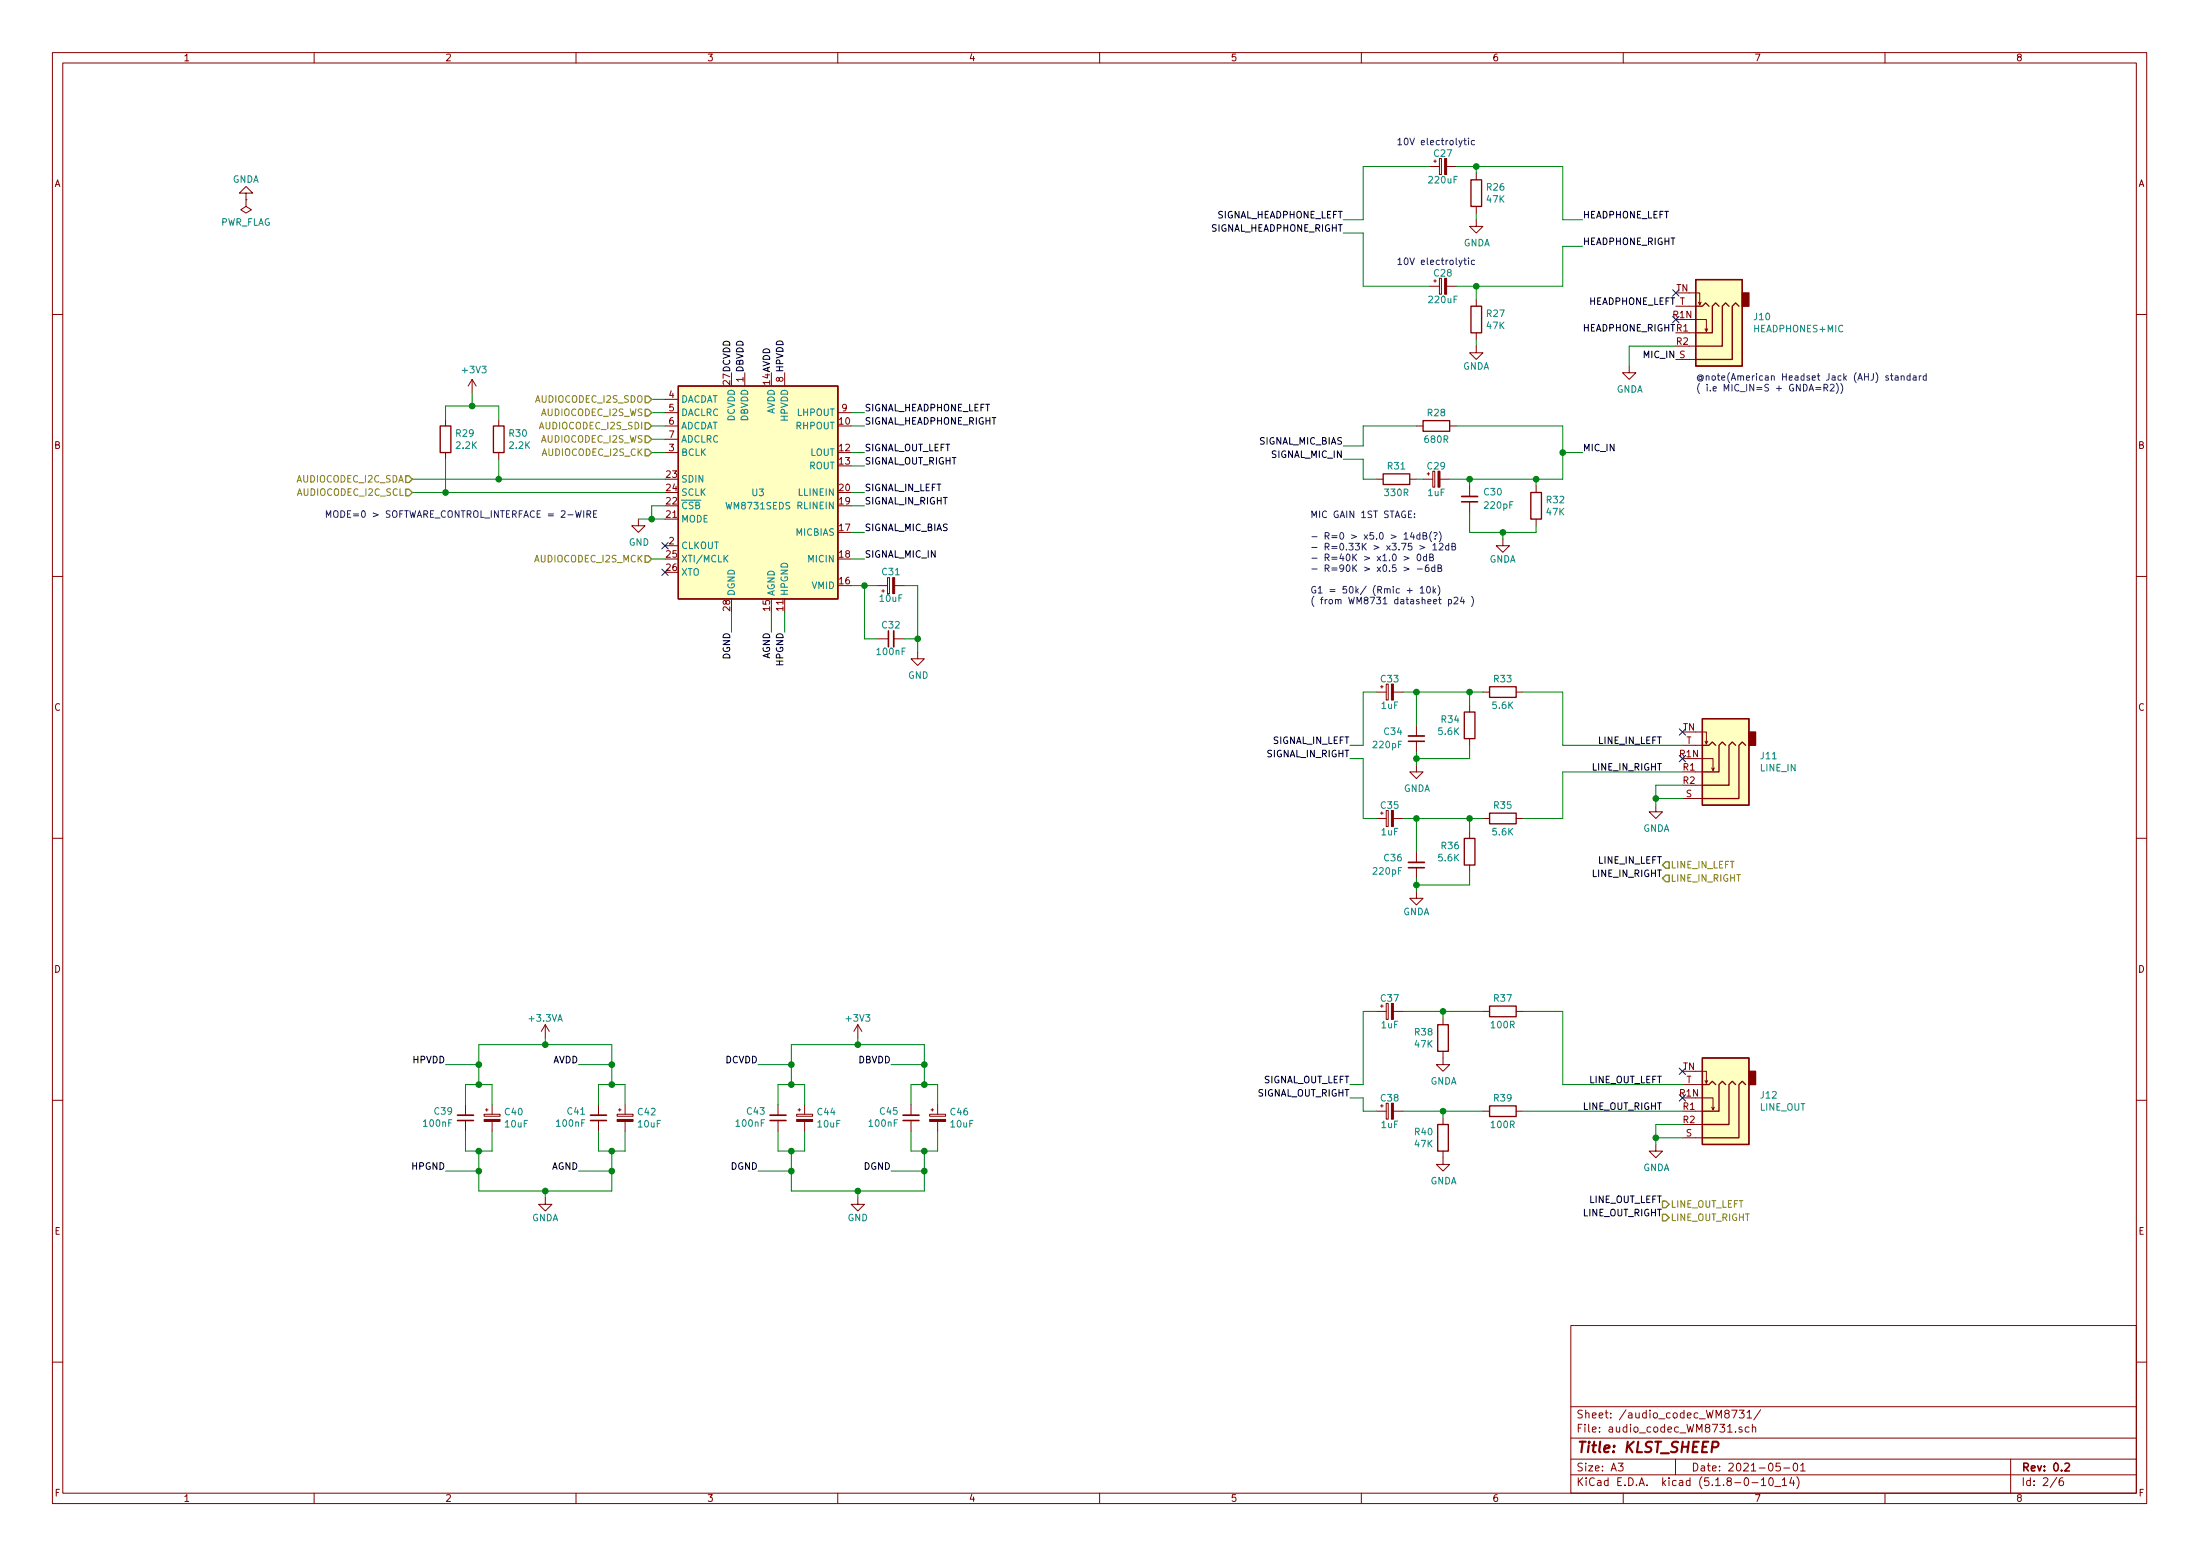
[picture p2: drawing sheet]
<svg xmlns="http://www.w3.org/2000/svg" width="420mm" height="297mm" viewBox="0 0 420 297" stroke-linecap="round" stroke-linejoin="round" font-family="sans-serif">
<g fill="none" stroke="#840000" stroke-width=".19">
<path d="M10 10h400v277h-400zM12 12h396v273.1h-396zM60 10v2M110 10v2M160 10v2M210 10v2M260 10v2M310 10v2M360 10v2M47 36.9h1.3l-1.3-1.3-1.3 1.3h1.3v1.2M47 38.1v1.3l1 .6-1 .7-1-.7 1-.6M47 38.1h.1"/>
<path d="M273 31.8h1.9M273.8 30.8h.5M274.1 30.5v.5M274.9 30.3h.4v3h-.4zM276.3 31.8h1.8M281.9 33.1v1.2M281.9 39.4v1.3M273 54.6h1.9M273.8 53.6h.5M274.1 53.4v.5M274.9 53.1h.4v3.1h-.4zM276.3 54.6h1.8"/>
<path d="M281.9 41.9v1.3h1.3l-1.3 1.3-1.2-1.3h1.2M281.9 57.2v1.3M320 58.5h3.8M322.6 55.9h2v2.3l.3-.5M324.4 57.7l.2 .5M10 60h2M90.2 72.4l.7 1.3M90.2 72.4l-.8 1.3M90.2 72.4v2.6M127 76.2h2.5M127 78.8h2.5M142.2 71.2v2.5"/>
<path d="M149.9 71.2v2.5M160 78.8h2.6M281.9 66.1v1.2h1.3l-1.3 1.3-1.2-1.3h1.2M281.9 63.5v1.3M311.1 69.9v1.3h1.3l-1.3 1.2-1.2-1.2h1.2M320 68.6h3.8M322.6 61h3.3v2.3l.2-.5M322.6 66.1h1.2M322.6 63.5h1.2M325.6 62.8l.3 .5M408 60h2M85.1 80v1.3"/>
<path d="M85.1 86.4v1.3M95.2 80v1.3M95.2 86.4v1.3M121.9 99.1v1.3h1.3l-1.3 1.2-1.3-1.2h1.3M127 86.4h2.5M127 81.3h2.5M127 83.9h2.5M262.9 91.5h1.3M269.2 91.5h1.3M270.5 81.3h1.3M271.8 91.5h1.8M272.5 90.5h.5"/>
<path d="M272.8 90.2v.5M273.6 90h.4v3h-.4zM275 91.5h1.9M276.9 81.3h1.2M280.7 92.7v2.1M280.7 95.8v2M293.4 92.7v1.3M293.4 99.1v1.3M10 110h2M127 104.2h2.5M167.6 111.8h1.9M168.4 112.8h.5"/>
<path d="M168.7 112.6v.5M169.5 110.3h.4v3h-.4zM170.9 111.8h1.8M287 102.9v1.3h-1.3l1.3 1.2 1.3-1.2h-1.3M408 110h2M167.6 122h2.1M170.7 122h2M175.3 124.5v1.3h1.2l-1.2 1.2-1.3-1.2h1.3M262.9 132.1h1.8M263.7 131.1h.5M263.9 130.8v.6M264.7 130.6h.4v3h-.4z"/>
<path d="M266.1 132.1h1.9M270.5 138.5v2M280.7 134.7v1.2M283.2 132.1h1.3M289.6 132.1h1.2M323.8 139.7h2.1v2.3l.2-.5M262.9 156.2h1.8M263.7 155.2h.5M263.9 155v.5M264.7 154.7h.4v3.1h-.4zM266.1 156.2h1.9M270.5 146.1v1.3h1.3l-1.3 1.2-1.3-1.2h1.3"/>
<path d="M270.5 141.5v2M280.7 141v1.3M280.7 158.8v1.3M283.2 156.2h1.3M289.6 156.2h1.2M316.2 153.7v1.3h1.3l-1.3 1.2-1.2-1.2h1.2M321.3 142.3h3.8M321.3 152.4h3.8M323.8 144.8h3.4v2.3l.2-.5M323.8 149.9h1.3M323.8 147.4h1.3M325.6 141.5l.3 .5"/>
<path d="M326.9 146.6l.3 .5M10 160h2M270.5 170.2v1.3h1.3l-1.3 1.3-1.3-1.3h1.3M270.5 162.6v2M270.5 165.6v2.1M280.7 165.1v1.3M408 160h2M104.1 195.6l-.7 1.3M104.1 195.6v2.6M104.1 195.6l.8 1.3M163.8 195.6l-.7 1.3M163.8 195.6v2.6"/>
<path d="M163.8 195.6l.8 1.3M262.9 193.1h1.8M263.7 192.1h.5M263.9 191.8v.5M264.7 191.6h.4v3h-.4zM266.1 193.1h1.9M275.6 194.3v1.3M283.2 193.1h1.3M289.6 193.1h1.2M10 210h2M88.9 210.9v2M88.9 213.9v2"/>
<path d="M92.5 212.7h3v.4h-3zM92.7 211.9h.5M93 211.6v.5M94 210.9v1.8M94 214.1v1.8M114.3 210.9v2M114.3 213.9v2M117.9 212.7h3v.4h-3zM118.1 211.9h.5M118.4 211.6v.5M119.4 210.9v1.8M119.4 214.1v1.8"/>
<path d="M148.6 210.9v2M148.6 213.9v2M152.1 212.7h3.1v.4h-3.1zM152.4 211.9h.5M152.7 211.6v.5M153.7 210.9v1.8M153.7 214.1v1.8M174 210.9v2M174 213.9v2M177.5 212.7h3.1v.4h-3.1zM177.8 211.9h.5M178.1 211.6v.5"/>
<path d="M179.1 210.9v1.8M179.1 214.1v1.8M262.9 212.1h1.8M263.7 211.1h.5M263.9 210.9v.5M264.7 210.6h.4v3.1h-.4zM266.1 212.1h1.9M275.6 200.7v2.5h1.3l-1.3 1.3-1.3-1.3h1.3M275.6 219.7v2.6h1.3l-1.3 1.3-1.3-1.3h1.3M275.6 213.4v1.3M283.2 212.1h1.3M289.6 212.1h1.2"/>
<path d="M316.2 218.5v1.2h1.3l-1.3 1.3-1.2-1.3h1.2M321.3 207h3.8M321.3 217.2h3.8M323.8 204.5h2.1v2.3l.2-.5M323.8 209.6h3.4v2.3l.2-.5M323.8 212.1h1.3M323.8 214.7h1.3M325.6 206.3l.3 .5M326.9 211.4l.3 .5M408 210h2M104.1 228.6v1.3h1.3l-1.3 1.3-1.2-1.3h1.2M163.8 228.6v1.3h1.3l-1.3 1.3-1.2-1.3h1.2"/>
<path d="M300 253h108v32.1h-108zM10 260h2M300 278.5h108M300 274.5h108M300 268.5h108M309 279.3h1l-.5 .6 .4 .1v.7l-.2 .1-.7-.1M320 278.5v3M330.7 269.2h1l-.6 1.5M331.4 273.3v.1M332.2 269.2h.9l-.5 .6 .4 .1v.7l-.2 .1-.6-.1M332.7 272.5l-.4-.1-.2 .2 .1 .2 .5 .2v.3h-.6M333.7 269.6l.4-.4v1.5"/>
<path d="M333.7 270.7h.8M334 272.5l-.4-.1-.3 .3 .1 .6 .2 .1 .4-.1M334.7 272.5l.2-.1 .3 .1 .1 .9M334.7 271.9v1.5M336.2 269.1l-1.3 2M340 279.3h-.8v.7l.2-.1h.5l.1 .3v.5l-.2 .1-.6-.1M342.6 279.5l.4-.2a.94 .94 0 0 1 0 1.5 .82 .82 0 0 1-.4-1.3zM343.9 279.7l.4-.4v1.5M384 278.5v6.6M408 260h2M60 285.1v1.9M110 285.1v1.9"/>
<path d="M160 285.1v1.9M210 285.1v1.9M260 285.1v1.9M300 281.5h108M310 285.1v1.9M334.6 283h1.1M336.4 282.5l.4-.4v1.5M336.4 283.6h.8M337.9 282.3l.3-.2a.81 .81 0 0 1 .5 .6 .81 .81 0 0 1-.2 .8l-.2 .1a.79 .79 0 0 1-.4-1.3zM338.9 283.8h1.2M340.4 282.5l.4-.4v1.5M340.4 283.6h.8"/>
<path d="M340.7 280.2h1.1M342.2 282l-.4 1.1h.9M342.5 282.6v1M343.2 281.9a1.71 1.71 0 0 1 0 2.3M343.9 280.8h.9M360 285.1v1.9M392.8 282l-1.3 2M394 282.1l-.5 .1a.96 .96 0 0 0 0 1.4l.5-.1 .1-.5-.3-.3h-.4l-.2 .3"/>
</g>
<path d="M279.1 95.8h3.1M169.7 120.4v3.1M269 141.5h3M269 165.6h3M87.4 213.9h3M112.8 213.9h3M147.1 213.9h3M172.5 213.9h3M394.4 279.5l.5-.2 .3 .4-.9 1.1h.9" fill="none" stroke="#840000" stroke-width=".3"/>
<path d="M327 276.3h.7a.57 .57 0 0 0 .5-.5 .57 .57 0 0 0-.3-.6h-.8l-.2 2" fill="none" stroke="#840000" stroke-width=".41"/>
<g fill="none" stroke="#840000" stroke-width=".25">
<path d="M280.9 34.3h2.1v5.1h-2.1zM280.9 58.5h2.1v5h-2.1zM323.8 53.4h8.9v16.5h-8.9zM323.8 58.5h1.3l.7-.7 .6 .7M328.3 58.5l-.6-.7-.7 .7v5h-3.2M330.2 58.5l-.6-.7-.7 .7v7.6h-5.1M332.1 58.5l-.6-.7-.7 .7v10.1h-7M129.5 73.7h30.5v40.6h-30.5zM84.1 81.3h2v5.1h-2zM94.2 81.3h2.1v5.1h-2.1zM264.2 90.5h5v2h-5zM271.8 80.3h5.1v2h-5.1z"/>
<path d="M292.4 94h2v5.1h-2zM279.7 135.9h2v5.1h-2zM284.5 131.1h5.1v2h-5.1zM325.1 137.2h8.9v16.5h-8.9zM284.5 155.2h5.1v2.1h-5.1zM325.1 142.3h1.3l.6-.7 .7 .7M329.6 142.3l-.7-.7-.6 .7v5.1h-3.2M331.5 142.3l-.7-.7-.6 .7v7.6h-5.1M333.4 142.3l-.7-.7-.6 .7v10.1h-7M279.7 160.1h2v5h-2zM274.6 195.6h2v5.1h-2zM284.5 192.1h5.1v2h-5.1z"/>
<path d="M274.6 214.7h2v5h-2zM284.5 211.1h5.1v2h-5.1zM325.1 202h8.9v16.5h-8.9zM325.1 207h1.3l.6-.6 .7 .6M329.6 207l-.7-.6-.6 .6v5.1h-3.2M331.5 207l-.7-.6-.6 .6v7.7h-5.1M333.4 207l-.7-.6-.6 .6v10.2h-7"/>
</g>
<g fill="#840000" stroke="#840000" stroke-width=".19">
<path d="M265.7 191.6h.4v3h-.4z"/>
<path d="M265.7 210.6h.4v3.1h-.4z"/>
<path d="M117.9 213.7h3v.4h-3z"/>
<path d="M92.5 213.7h3v.4h-3z"/>
<path d="M177.5 213.7h3.1v.4h-3.1z"/>
<path d="M152.1 213.7h3.1v.4h-3.1z"/>
<path d="M170.5 110.3h.4v3h-.4z"/>
<path d="M275.9 53.1h.4v3.1h-.4z"/>
<path d="M275.9 30.3h.4v3h-.4z"/>
<path d="M265.7 154.7h.4v3.1h-.4z"/>
<path d="M265.7 130.6h.4v3h-.4z"/>
<path d="M274.6 90h.4v3h-.4z"/>
</g>
<path d="M279.1 94.8h3.1M170.7 120.4v3.1M269 140.5h3M269 164.6h3M87.4 212.9h3M112.8 212.9h3M147.1 212.9h3M172.5 212.9h3" fill="none" stroke="#840000" stroke-width=".33"/>
<g fill="#ffffc2" stroke="#ffffc2" stroke-width=".19">
<path d="M129.5 73.7h30.5v40.6h-30.5z"/>
<path d="M325.1 202h8.9v16.5h-8.9z"/>
<path d="M323.8 53.4h8.9v16.5h-8.9z"/>
<path d="M325.1 137.2h8.9v16.5h-8.9z"/>
</g>
<path d="M138.5 106.6l.5 .7M139 106l-.7 .7" fill="none" stroke="#008484" stroke-width=".19"/>
<g fill="#840000" stroke="#840000" stroke-width=".25">
<path d="M334 204.5h1.3v2.5h-1.3z"/>
<path d="M332.7 55.9h1.3v2.6h-1.3z"/>
<path d="M334 139.7h1.3v2.6h-1.3z"/>
</g>
<g fill="none" stroke="#008400" stroke-width=".19">
<path d="M273 31.8h-12.7v10.1h-3.8M278.1 31.8h20.3v10.1h3.9M281.9 31.8v1.3M256.5 44.5h3.8v10.1h12.7M281.9 40.7v1.2M281.9 54.6v2.6M302.3 47h-3.9v7.6h-20.3M90.2 75v2.5M124.5 78.8h2.5M124.5 76.2h2.5M162.6 78.8h2.5M281.9 64.8v1.3"/>
<path d="M320 66.1h-8.9v3.8M78.7 94h48.3M78.7 91.5h48.3M85.1 80v-2.5h10.1v2.5M85.1 87.7v6.3M95.2 87.7v3.8M121.9 99.1h5.1M124.5 81.3h2.5M124.5 86.4h2.5M124.5 83.9h2.5M127 96.6h-2.5v2.5M162.6 96.6h2.5"/>
<path d="M162.6 94h2.5M162.6 81.3h2.5M162.6 88.9h2.5M162.6 86.4h2.5M256.5 87.7h3.8v3.8h2.6M270.5 81.3h-10.2v3.8h-3.8M270.5 91.5h1.3M278.1 81.3h20.3v10.2h-21.5M280.7 91.5v1.2M280.7 97.8v3.8h12.7v-1.2M293.4 91.5v1.2M298.4 86.4h3.9"/>
<path d="M124.5 106.7h2.5M139.7 116.9v3.8M147.3 116.9v3.8M149.9 116.9v3.8M162.6 101.6h2.5M162.6 111.8h5M162.6 106.7h2.5M165.1 111.8v10.2h2.5M172.7 111.8h2.6v12.7M287 101.6v1.3M172.7 122h2.6M262.9 132.1h-2.6v10.2h-2.5"/>
<path d="M268 132.1h15.2M270.5 132.1v6.4M280.7 132.1v2.6M290.8 132.1h7.6v10.2h22.9M257.8 144.8h2.5v11.4h2.6M268 156.2h15.2M270.5 143.5v2.6M270.5 156.2v6.4M280.7 142.3v2.5h-10.2M280.7 156.2v2.6M316.2 152.4h5.1M321.3 147.4h-22.9v8.8h-7.6"/>
<path d="M321.3 149.9h-5.1v3.8M270.5 167.7v2.5M280.7 166.4v2.5h-10.2M104.1 198.2v1.2M163.8 198.2v1.2M262.9 193.1h-2.6v13.9h-2.5M268 193.1h15.2M275.6 193.1v1.2M290.8 193.1h7.6v13.9h22.9M85.1 203.2h6.3M88.9 210.9v-3.9h5.1v3.9M88.9 215.9v3.8h5.1v-3.8"/>
<path d="M91.4 219.7v7.7h25.4v-7.7M91.4 207v-7.6h25.4v7.6M110.5 203.2h6.3M114.3 210.9v-3.9h5.1v3.9M114.3 215.9v3.8h5.1v-3.8M144.8 203.2h6.3M148.6 210.9v-3.9h5.1v3.9M148.6 215.9v3.8h5.1v-3.8M151.1 207v-7.6h25.4v7.6M151.1 219.7v7.7h25.4v-7.7M170.2 203.2h6.3M174 210.9v-3.9h5.1v3.9"/>
<path d="M174 215.9v3.8h5.1v-3.8M257.8 209.6h2.5v2.5h2.6M268 212.1h15.2M275.6 212.1v1.3M290.8 212.1h30.5M316.2 217.2h5.1M321.3 214.7h-5.1v3.8M85.1 223.6h6.3M104.1 227.4v1.2M110.5 223.6h6.3M144.8 223.6h6.3M163.8 227.4v1.2"/>
<path d="M170.2 223.6h6.3"/>
</g>
<path d="M123.2 75.6h.6l.7 .6-.7 .7h-.6zM123.2 78.1h.6l.7 .7-.7 .6h-.6zM77.5 93.4h.6l.6 .6-.6 .7h-.6zM77.5 90.8h.6l.6 .7-.6 .6h-.6zM123.2 80.7h.6l.7 .6-.7 .7h-.6zM123.2 83.2h.6l.7 .7-.7 .6h-.6zM123.2 85.8h.6l.7 .6-.7 .6h-.6zM123.2 106.1h.6l.7 .6-.7 .7h-.6zM318.1 167h.7v1.3h-.7l-.6-.6zM318.1 164.5h.7v1.3h-.7l-.6-.7zM317.5 231.8h.6l.7 .6-.7 .7h-.6zM317.5 229.3h.6l.7 .6-.7 .6h-.6z" fill="none" stroke="#848400" stroke-width=".25"/>
<g fill="none" stroke="#0000c2" stroke-width=".19">
<path d="M267 26.7l.3-.3v1.2M267 27.6h.7M268.3 26.5l.2-.1a.67 .67 0 0 1 .4 .6 .67 .67 0 0 1-.4 .6l-.3-.4zM281.6 26.9l-.3-.1-.3 .2 .1 .6h.5M267 49.6l.3-.4v1.3M267 50.5h.7M268.3 49.4l.2-.2a.67 .67 0 0 1 .4 .7 .67 .67 0 0 1-.4 .6l-.3-.5zM281.6 49.7h-.3l-.3 .2 .1 .6h.5M346.8 74h1M346.8 74.3h1M348.3 74l.7-.1v-.4l-.7-.1v1.2M348.6 74l.5 .6"/>
<path d="M349.6 73.5l.4-.1 .3 .3-.8 .9h.8M350.7 73.2a1.4 1.4 0 0 1 0 1.9M351.6 73.2a1.47 1.47 0 0 1 0 1.9M361 71.7h.5M361.2 71.3v1.1l.3 .2M361.9 71.8h.5l.1 .8M362.5 72l-.4 .1-.2 .2v.2h.6M363.1 71.9l.5-.1 .1 .8M363.1 71.7v.9M364.8 71.8l-.4-.1-.2 .3 .1 .5h.5M364.8 71.3v1.3M365.4 71.8h.5v.8"/>
<path d="M365.9 72l-.6 .3 .1 .2h.5M366.5 71.7v.9M366.9 71.7l-.4 .3M367.9 71.8l-.4-.1-.2 .3 .1 .5h.5M367.9 71.3v1.3M62.3 98.8v-1.3l.4 .9 .5-.9v1.3M63.8 97.7l.2-.2a.45 .45 0 0 1 .6 .4l-.2 .8h-.5a.92 .92 0 0 1-.1-1zM65.1 97.5a.64 .64 0 0 1 .7 .6 .64 .64 0 0 1-.7 .7zM269.6 97.5h-.6v1.3h.6M270.2 98.7v.1M270.2 98v.2M268.1 106.2l1 .4-1 .3"/>
<path d="M268.1 108.3l1 .3-1 .4M268.1 102.9h.8M268.8 112.7h.9M269.2 112.3v.9M269.7 101.6l-.3 .9h.8M270 102.1v.8M270.7 108.6h1M270.8 105.9l.1-.1a.69 .69 0 0 1 .5 .6 .69 .69 0 0 1-.5 .6l-.3-.4zM271.2 102.1h-.4l-.2 .2 .1 .6h.5M271.2 104.2l.9 .3-.9 .4M271.2 101.7v1.2M271.2 112.3l.4-.4v1.3"/>
<path d="M271.2 113.2h.8M271.8 102.3l.5-.1 .1-.4-.6-.1v1.2h.5l.2-.2v-.2l-.3-.2M272.4 106.3l-.3-.1-.2 .2 .1 .6h.4M272.4 105.8v1.2M272.6 112.1l.1-.2a.67 .67 0 0 1 .5 .7 .67 .67 0 0 1-.5 .6l-.3-.5zM272.8 107.8l-.4 .1a.87 .87 0 0 0 0 1.2l.5-.1v-.6l-.5-.1-.2 .3M273 106.4l.6-.1 .1-.4-.7-.1v1.2h.5l.3-.2v-.2l-.3-.2M273.4 101.5a1.47 1.47 0 0 0 0 1.9M273.7 104.1l.3-.4v1.3M273.7 105h.7M273.7 111.9v1.3M273.8 101.7h.5l.1 .1-.3 .6"/>
<path d="M273.8 112.7l.4 .5M274 108.3h-.3l-.3 .2 .1 .6h.5M274 107.8v1.3M274.1 102.8v.1M274.2 112.4l-.5 .5M274.6 108.4h.6v-.4l-.6-.2v1.3h.5l.3-.2v-.2l-.3-.3M274.6 111.8a1.47 1.47 0 0 1 0 1.9M274.9 101.5a1.47 1.47 0 0 1 0 1.9M274.9 103.8l.5-.1 .2 .4-.8 .9h.8M276.6 114.5l.4-.1 .2 .3-.1 .5h-.5M276.6 114.4v1.3M276.7 104.2h-.4l-.2 .2 .1 .5h.5"/>
<path d="M276.7 103.7v1.3M277.3 104.3h.5l.1-.5-.6-.1v1.3h.5l.2-.1v-.3l-.3-.3M277.7 114.1l.5-.1 .2 .4-.8 .9h.8M279.2 114l-.3 .8h.8M279.5 114.4v.9M281 113.8a1.4 1.4 0 0 1 0 2"/>
</g>
<g fill="#008400" stroke="#008400" stroke-width=".25">
<circle cx="151.1" cy="203.2" r=".51"/>
<circle cx="293.4" cy="91.5" r=".51"/>
<circle cx="176.5" cy="207" r=".51"/>
<circle cx="176.5" cy="219.7" r=".51"/>
<circle cx="176.5" cy="203.2" r=".51"/>
<circle cx="298.4" cy="86.4" r=".51"/>
<circle cx="91.4" cy="207" r=".51"/>
<circle cx="151.1" cy="219.7" r=".51"/>
<circle cx="281.9" cy="54.6" r=".51"/>
<circle cx="151.1" cy="207" r=".51"/>
<circle cx="281.9" cy="31.8" r=".51"/>
<circle cx="91.4" cy="219.7" r=".51"/>
<circle cx="151.1" cy="223.6" r=".51"/>
<circle cx="176.5" cy="223.6" r=".51"/>
<circle cx="280.7" cy="91.5" r=".51"/>
<circle cx="275.6" cy="212.1" r=".51"/>
<circle cx="287" cy="101.6" r=".51"/>
<circle cx="91.4" cy="223.6" r=".51"/>
<circle cx="316.2" cy="217.2" r=".51"/>
<circle cx="104.1" cy="227.4" r=".51"/>
<circle cx="116.8" cy="207" r=".51"/>
<circle cx="270.5" cy="156.2" r=".51"/>
<circle cx="116.8" cy="219.7" r=".51"/>
<circle cx="116.8" cy="203.2" r=".51"/>
<circle cx="280.7" cy="156.2" r=".51"/>
<circle cx="270.5" cy="144.8" r=".51"/>
<circle cx="270.5" cy="132.1" r=".51"/>
<circle cx="280.7" cy="132.1" r=".51"/>
<circle cx="175.3" cy="122" r=".51"/>
<circle cx="116.8" cy="223.6" r=".51"/>
<circle cx="91.4" cy="203.2" r=".51"/>
<circle cx="124.5" cy="99.1" r=".51"/>
<circle cx="316.2" cy="152.4" r=".51"/>
<circle cx="275.6" cy="193.1" r=".51"/>
<circle cx="95.3" cy="91.5" r=".51"/>
<circle cx="163.8" cy="227.4" r=".51"/>
<circle cx="163.8" cy="199.4" r=".51"/>
<circle cx="165.1" cy="111.8" r=".51"/>
<circle cx="85.1" cy="94" r=".51"/>
<circle cx="104.1" cy="199.4" r=".51"/>
<circle cx="90.2" cy="77.5" r=".51"/>
<circle cx="270.5" cy="168.9" r=".51"/>
</g>
<g fill="none" stroke="#000084" stroke-width=".19">
<path d="M319.4 55.3l1.2 1.2M320.6 55.3l-1.2 1.2M319.4 60.4l1.2 1.2M320.6 60.4l-1.2 1.2M126.4 103.6l1.2 1.2M126.4 108.6l1.2 1.3M127.6 103.6l-1.2 1.2M127.6 108.6l-1.2 1.3M320.7 139.1l1.2 1.2M321.9 139.1l-1.2 1.2M320.7 144.2l1.2 1.2M321.9 144.2l-1.2 1.2"/>
<path d="M320.7 203.9l1.2 1.2M320.7 209l1.2 1.2M321.9 203.9l-1.2 1.2M321.9 209l-1.2 1.2"/>
</g>
<text font-size="2.8" fill="#840000" x="301" y="277.3">Title: KLST_SHEEP</text>
<g font-size="2.1" fill="#840000">
<text x="301" y="273.5">File: audio_codec_WM8731.sch</text>
<text x="301" y="270.8">Sheet: /audio_codec_WM8731/</text>
<text x="301" y="280.9">Size: A3</text>
<text x="323" y="280.9">Date: 2021-05-01</text>
<text x="386" y="280.9">Rev: 0.2</text>
<text x="301" y="283.7">KiCad E.D.A. kicad (5.1.8-0-10_14)</text>
<text x="386" y="283.7">Id: 2/6</text>
</g>
<g font-size="1.8" fill="#840000">
<text x="35" y="11.7">1</text>
<text x="85" y="11.7">2</text>
<text x="135" y="11.7">3</text>
<text x="185" y="11.7">4</text>
<text x="235" y="11.7">5</text>
<text x="285" y="11.7">6</text>
<text x="335" y="11.7">7</text>
<text x="385" y="11.7">8</text>
<text x="10.4" y="35.7">A</text>
<text x="408.4" y="35.7">A</text>
<text x="320.1" y="55.7">TN</text>
<text x="319.6" y="60.7">R1N</text>
<text x="320.2" y="65.8">R2</text>
<text x="127.8" y="76">4</text>
<text x="127.8" y="78.5">5</text>
<text x="127.8" y="81.1">6</text>
<text x="127.8" y="83.6">7</text>
<text x="160.3" y="81.1">10</text>
<text x="160.8" y="78.5">9</text>
<text x="10.4" y="85.7">B</text>
<text x="127.8" y="86.1">3</text>
<text x="160.3" y="86.1">12</text>
<text x="160.3" y="88.7">13</text>
<text x="408.4" y="85.7">B</text>
<text x="127.3" y="91.2">23</text>
<text x="127.3" y="93.8">24</text>
<text x="160.3" y="93.8">20</text>
<text x="127.3" y="98.8">21</text>
<text x="127.3" y="96.3">22</text>
<text x="160.3" y="101.4">17</text>
<text x="160.3" y="96.3">19</text>
<text x="127.3" y="106.5">25</text>
<text x="127.8" y="103.9">2</text>
<text x="160.3" y="106.5">18</text>
<text x="127.3" y="109">26</text>
<text x="160.3" y="111.5">16</text>
<text x="139.4" y="116.6" transform="rotate(-90 139.4 116.6)">28</text>
<text x="147.1" y="116.6" transform="rotate(-90 147.1 116.6)">15</text>
<text x="149.6" y="116.6" transform="rotate(-90 149.6 116.6)">11</text>
<text x="10.4" y="135.7">C</text>
<text x="408.4" y="135.7">C</text>
<text x="321.4" y="139.5">TN</text>
<text x="322" y="142">T</text>
<text x="320.8" y="144.6">R1N</text>
<text x="321.5" y="147.1">R1</text>
<text x="321.5" y="149.6">R2</text>
<text x="322" y="152.2">S</text>
<text x="10.4" y="185.7">D</text>
<text x="408.4" y="185.7">D</text>
<text x="320.8" y="209.3">R1N</text>
<text x="321.4" y="204.3">TN</text>
<text x="322" y="206.8">T</text>
<text x="321.5" y="211.9">R1</text>
<text x="321.5" y="214.4">R2</text>
<text x="322" y="217">S</text>
<text x="10.4" y="235.7">E</text>
<text x="408.4" y="235.7">E</text>
<text x="10.5" y="285.7">F</text>
<text x="35" y="286.7">1</text>
<text x="85" y="286.7">2</text>
<text x="135" y="286.7">3</text>
<text x="185" y="286.7">4</text>
<text x="235" y="286.7">5</text>
<text x="285" y="286.7">6</text>
<text x="335" y="286.7">7</text>
<text x="385" y="286.7">8</text>
<text x="408.5" y="285.7">F</text>
</g>
<g font-size="1.8" fill="#0000c2">
<text x="269" y="27.7">10V electrolytic</text>
<text x="269" y="50.6">10V electrolytic</text>
<text x="323.8" y="72.7">@note(American Headset Jack (AHJ) standard</text>
<text x="323.8" y="74.7">( i.e MIC_IN=S + GNDA=R2))</text>
<text x="65.8" y="98.8">MODE=0 &gt; SOFTWARE_CONTROL_INTERFACE = 2-WIRE</text>
<text x="250.2" y="98.9">MIC GAIN 1ST STAGE:</text>
<text x="250.2" y="103">- R=0 &gt; x5.0 &gt; 14dB(?)</text>
<text x="250.2" y="105.1">- R=0.33K &gt; x3.75 &gt; 12dB</text>
<text x="250.2" y="107.1">- R=40K &gt; x1.0 &gt; 0dB</text>
<text x="250.2" y="109.2">- R=90K &gt; x0.5 &gt; -6dB</text>
<text x="250.2" y="113.3">G1 = 50k/ (Rmic + 10k)</text>
<text x="250.2" y="115.4">( from WM8731 datasheet p24 )</text>
</g>
<g font-size="1.8" fill="#008484">
<text x="273.9" y="29.9">C27</text>
<text x="44.4" y="34.9">GNDA</text>
<text x="273" y="35">220uF</text>
<text x="284" y="36.4">R26</text>
<text x="284" y="38.7">47K</text>
<text x="42" y="43.1">PWR_FLAG</text>
<text x="279.5" y="47">GNDA</text>
<text x="273.9" y="52.8">C28</text>
<text x="273" y="57.9">220uF</text>
<text x="284" y="60.5">R27</text>
<text x="284" y="62.8">47K</text>
<text x="335.1" y="61.1">J10</text>
<text x="335.1" y="63.4">HEADPHONES+MIC</text>
<text x="88.5" y="71.3">+3V3</text>
<text x="279.3" y="70.6">GNDA</text>
<text x="130" y="76.9">DACDAT</text>
<text x="308.7" y="75">GNDA</text>
<text x="87.1" y="83.4">R29</text>
<text x="97.3" y="83.4">R30</text>
<text x="130" y="79.4">DACLRC</text>
<text x="130" y="82">ADCDAT</text>
<text x="140.3" y="80.5" transform="rotate(-90 140.3 80.5)">DCVDD</text>
<text x="142.9" y="80.5" transform="rotate(-90 142.9 80.5)">DBVDD</text>
<text x="148" y="79.2" transform="rotate(-90 148 79.2)">AVDD</text>
<text x="150.5" y="80.4" transform="rotate(-90 150.5 80.4)">HPVDD</text>
<text x="152" y="82">RHPOUT</text>
<text x="152.2" y="79.4">LHPOUT</text>
<text x="272.7" y="79.5">R28</text>
<text x="87.2" y="85.7">2.2K</text>
<text x="97.4" y="85.7">2.2K</text>
<text x="130" y="87">BCLK</text>
<text x="130" y="84.5">ADCLRC</text>
<text x="154.5" y="89.6">ROUT</text>
<text x="154.7" y="87">LOUT</text>
<text x="265.1" y="89.6">R31</text>
<text x="272.2" y="84.5">680R</text>
<text x="272.7" y="89.6">C29</text>
<text x="130" y="92.1">SDIN</text>
<text x="130" y="94.7">SCLK</text>
<text x="143.7" y="94.7">U3</text>
<text x="152.6" y="94.7">LLINEIN</text>
<text x="264.6" y="94.7">330R</text>
<text x="272.7" y="94.7">1uF</text>
<text x="283.5" y="94.6">C30</text>
<text x="130" y="99.7">MODE</text>
<text x="130" y="97.2">CSB</text>
<text x="138.8" y="97.2">WM8731SEDS</text>
<text x="152.4" y="97.2">RLINEIN</text>
<text x="283.7" y="97.1">220pF</text>
<text x="295.4" y="96.1">R32</text>
<text x="295.4" y="98.4">47K</text>
<text x="120.1" y="104.2">GND</text>
<text x="130" y="104.8">CLKOUT</text>
<text x="130" y="107.4">XTI/MCLK</text>
<text x="152" y="102.3">MICBIAS</text>
<text x="154.5" y="107.4">MICIN</text>
<text x="284.4" y="107.4">GNDA</text>
<text x="130" y="109.9">XTO</text>
<text x="140.3" y="113.8" transform="rotate(-90 140.3 113.8)">DGND</text>
<text x="148" y="113.8" transform="rotate(-90 148 113.8)">AGND</text>
<text x="150.5" y="113.8" transform="rotate(-90 150.5 113.8)">HPGND</text>
<text x="155.1" y="112.4">VMID</text>
<text x="168.5" y="109.8">C31</text>
<text x="168.1" y="114.9">10uF</text>
<text x="168.5" y="120">C32</text>
<text x="167.6" y="125.1">100nF</text>
<text x="173.4" y="129.6">GND</text>
<text x="263.8" y="130.3">C33</text>
<text x="285.4" y="130.3">R33</text>
<text x="263.9" y="135.3">1uF</text>
<text x="275.3" y="138">R34</text>
<text x="285.1" y="135.3">5.6K</text>
<text x="262.4" y="142.8">220pF</text>
<text x="264.4" y="140.3">C34</text>
<text x="274.8" y="140.3">5.6K</text>
<text x="336.2" y="147.3">LINE_IN</text>
<text x="336.3" y="144.9">J11</text>
<text x="263.8" y="154.4">C35</text>
<text x="268" y="151.2">GNDA</text>
<text x="285.4" y="154.4">R35</text>
<text x="263.9" y="159.5">1uF</text>
<text x="285.1" y="159.5">5.6K</text>
<text x="313.8" y="158.8">GNDA</text>
<text x="262.4" y="167">220pF</text>
<text x="264.4" y="164.4">C36</text>
<text x="274.8" y="164.4">5.6K</text>
<text x="275.3" y="162.1">R36</text>
<text x="267.9" y="174.7">GNDA</text>
<text x="263.8" y="191.2">C37</text>
<text x="285.4" y="191.2">R37</text>
<text x="101.2" y="195">+3.3VA</text>
<text x="161.7" y="195">+3V3</text>
<text x="263.9" y="196.3">1uF</text>
<text x="270.3" y="197.7">R38</text>
<text x="284.9" y="196.3">100R</text>
<text x="270.3" y="200">47K</text>
<text x="273.1" y="207">GNDA</text>
<text x="336.3" y="209.7">J12</text>
<text x="81" y="215.1">100nF</text>
<text x="83" y="212.8">C39</text>
<text x="96.5" y="212.9">C40</text>
<text x="96.5" y="215.2">10uF</text>
<text x="106.4" y="215.1">100nF</text>
<text x="108.4" y="212.8">C41</text>
<text x="121.9" y="212.9">C42</text>
<text x="121.9" y="215.2">10uF</text>
<text x="140.7" y="215.1">100nF</text>
<text x="142.7" y="212.8">C43</text>
<text x="156.2" y="212.9">C44</text>
<text x="156.2" y="215.2">10uF</text>
<text x="166.1" y="215.1">100nF</text>
<text x="168.1" y="212.8">C45</text>
<text x="181.6" y="212.9">C46</text>
<text x="181.6" y="215.2">10uF</text>
<text x="263.8" y="210.3">C38</text>
<text x="263.9" y="215.4">1uF</text>
<text x="284.9" y="215.4">100R</text>
<text x="285.4" y="210.3">R39</text>
<text x="336.1" y="212">LINE_OUT</text>
<text x="270.3" y="216.7">R40</text>
<text x="270.3" y="219">47K</text>
<text x="273.1" y="226.1">GNDA</text>
<text x="313.8" y="223.6">GNDA</text>
<text x="101.5" y="233.1">GNDA</text>
<text x="161.9" y="233.1">GND</text>
</g>
<g font-size="1.8">
<text x="232.2" y="41.7">SIGNAL_HEADPHONE_LEFT</text>
<text x="302.3" y="41.7">HEADPHONE_LEFT</text>
<text x="231.1" y="44.2">SIGNAL_HEADPHONE_RIGHT</text>
<text x="302.3" y="46.8">HEADPHONE_RIGHT</text>
<text x="303.3" y="58.2">HEADPHONE_LEFT T</text>
<text x="302.3" y="63.3">HEADPHONE_RIGHTR1</text>
<text x="314" y="68.4">MIC_IN S</text>
<text x="139.4" y="73.4" transform="rotate(-90 139.4 73.4)">27DCVDD</text>
<text x="142" y="72.9" transform="rotate(-90 142 72.9)">1 DBVDD</text>
<text x="147.1" y="73.4" transform="rotate(-90 147.1 73.4)">14AVDD</text>
<text x="149.6" y="72.9" transform="rotate(-90 149.6 72.9)">8 HPVDD</text>
<text x="165.1" y="78.5">SIGNAL_HEADPHONE_LEFT</text>
<text x="165.1" y="81.1">SIGNAL_HEADPHONE_RIGHT</text>
<text x="165.1" y="88.7">SIGNAL_OUT_RIGHT</text>
<text x="165.1" y="86.1">SIGNAL_OUT_LEFT</text>
<text x="240.4" y="84.9">SIGNAL_MIC_BIAS</text>
<text x="242.9" y="87.4">SIGNAL_MIC_IN</text>
<text x="302.3" y="86.1">MIC_IN</text>
<text x="165.1" y="93.8">SIGNAL_IN_LEFT</text>
<text x="165.1" y="96.3">SIGNAL_IN_RIGHT</text>
<text x="165.1" y="101.4">SIGNAL_MIC_BIAS</text>
<text x="165.1" y="106.5">SIGNAL_MIC_IN</text>
<text x="139.4" y="125.9" transform="rotate(-90 139.4 125.9)">DGND</text>
<text x="147.1" y="125.9" transform="rotate(-90 147.1 125.9)">AGND</text>
<text x="149.6" y="127.1" transform="rotate(-90 149.6 127.1)">HPGND</text>
<text x="243" y="142">SIGNAL_IN_LEFT</text>
<text x="305.3" y="142">LINE_IN_LEFT</text>
<text x="241.9" y="144.6">SIGNAL_IN_RIGHT</text>
<text x="304.2" y="147.1">LINE_IN_RIGHT</text>
<text x="304.2" y="167.4">LINE_IN_RIGHT</text>
<text x="305.3" y="164.9">LINE_IN_LEFT</text>
<text x="78.9" y="203">HPVDD</text>
<text x="105.5" y="203">AVDD</text>
<text x="138.5" y="203">DCVDD</text>
<text x="163.9" y="203">DBVDD</text>
<text x="239.9" y="209.3">SIGNAL_OUT_RIGHT</text>
<text x="241" y="206.8">SIGNAL_OUT_LEFT</text>
<text x="303.4" y="206.8">LINE_OUT_LEFT</text>
<text x="302.3" y="211.9">LINE_OUT_RIGHT</text>
<text x="78.7" y="223.3">HPGND</text>
<text x="105.3" y="223.3">AGND</text>
<text x="139.6" y="223.3">DGND</text>
<text x="165" y="223.3">DGND</text>
<text x="302.3" y="232.2">LINE_OUT_RIGHT</text>
<text x="303.4" y="229.7">LINE_OUT_LEFT</text>
</g>
<g font-size="1.8" fill="#848400">
<text x="102.4" y="76.9">AUDIOCODEC_I2S_SDO</text>
<text x="103.3" y="82">AUDIOCODEC_I2S_SDI</text>
<text x="103.4" y="79.4">AUDIOCODEC_I2S_WS</text>
<text x="103.4" y="84.5">AUDIOCODEC_I2S_WS</text>
<text x="103.7" y="87">AUDIOCODEC_I2S_CK</text>
<text x="56.7" y="92.1">AUDIOCODEC_I2C_SDA</text>
<text x="56.9" y="94.7">AUDIOCODEC_I2C_SCL</text>
<text x="102.2" y="107.4">AUDIOCODEC_I2S_MCK</text>
<text x="319" y="165.8">LINE_IN_LEFT</text>
<text x="319" y="168.3">LINE_IN_RIGHT</text>
<text x="319" y="233.1">LINE_OUT_RIGHT</text>
<text x="319" y="230.5">LINE_OUT_LEFT</text>
</g>
</svg>
